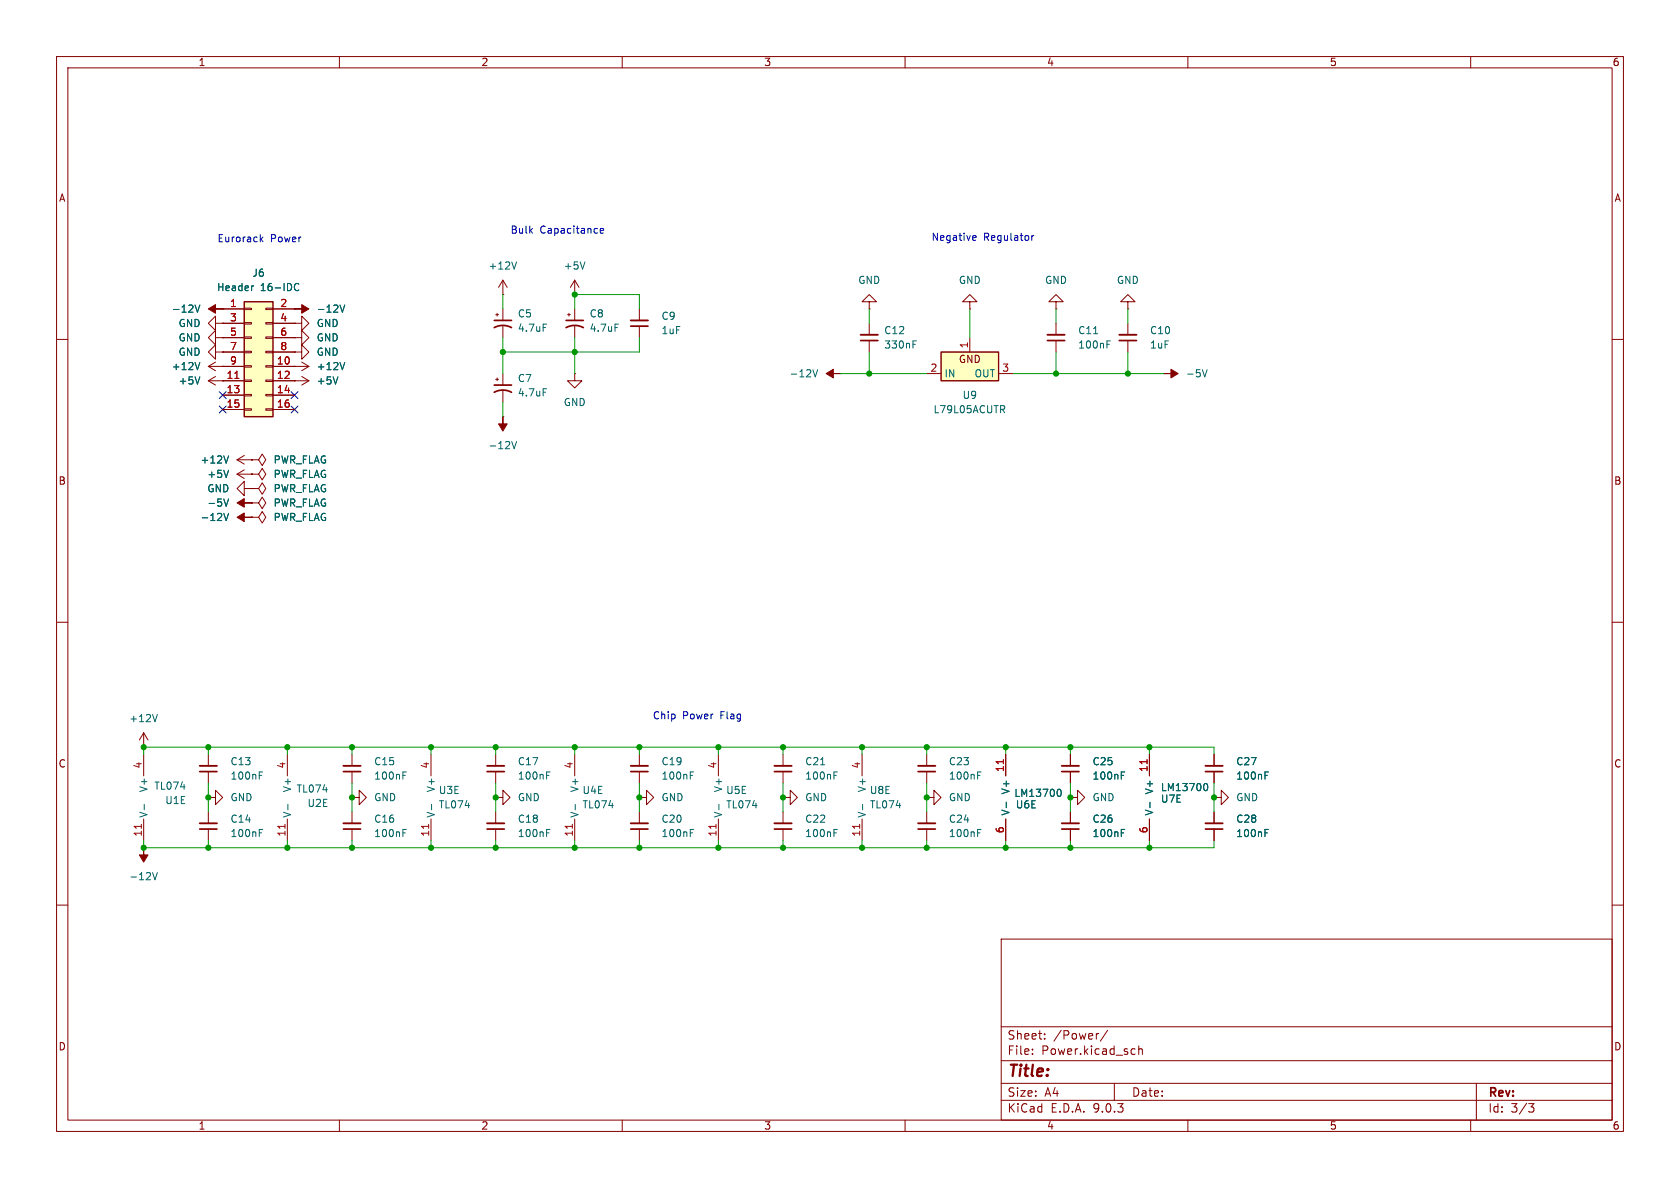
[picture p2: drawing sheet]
<svg xmlns="http://www.w3.org/2000/svg" width="297mm" height="210mm" viewBox="0 0 297 210" stroke-linecap="round" stroke-linejoin="round" font-family="sans-serif">
<g fill="none" stroke="#840000" stroke-width=".18">
<path d="M10 10h277v190h-277zM12 12h273v186h-273zM60 10v2M110 10v2M160 10v2M210 10v2M260 10v2M38.1 57.2v-1.3l-1.3 1.3 1.3 1.2v-1.2h1.3M38.1 59.7v-1.3l-1.3 1.3 1.3 1.3v-1.3h1.3M39.4 54.6h.1M39.4 57.2h.1M39.4 59.7h.1"/>
<path d="M52.1 57.2h1.2v-1.3l1.3 1.3-1.3 1.2v-1.2M52.1 57.2h.1M52.1 59.7h1.2v-1.3l1.3 1.3-1.3 1.3v-1.3M52.1 59.7h.1M52.1 54.6h.1M87.6 55.6h.5M87.9 55.4v.5M88.9 52.1h.1M88.9 49.5l-.8 1.3M88.9 49.5l.8 1.3M88.9 49.5v2.6M88.9 54.6v2"/>
<path d="M88.9 57.7v2M100.3 55.6h.5M100.6 55.4v.5M101.6 52.1h.1M101.6 49.5v2.6M101.6 54.6v2M101.6 57.7v2M101.6 49.5l-.8 1.3M101.6 49.5l.8 1.3M10 60h2M36.8 64.8l1.3 .7M36.8 64.8h2.6"/>
<path d="M36.8 67.3h2.6M36.8 67.3l1.3 .8M38.1 64l-1.3 .8M38.1 66.5l-1.3 .8M39.4 64.8h.1M39.4 67.3h.1M52.1 67.3h.1M52.1 64.8h.1M52.1 62.2h1.2v-1.2l1.3 1.2-1.3 1.3v-1.3M52.1 62.2h.1M52.1 64.8h2.5M52.1 67.3h2.5"/>
<path d="M53.3 66.5l1.3 .8M53.3 64l1.3 .8M54.6 67.3l-1.3 .8M54.6 64.8l-1.3 .7M87.6 67.1h.5M87.9 66.8v.5M88.9 73.7h.1M88.9 66v2.1M88.9 69.1v2M101.6 66v1.3h1.3l-1.3 1.3-1.3-1.3h1.3M101.6 66h.1M285 60h2"/>
<path d="M41.9 83.8l1.3 .8M41.9 83.8h2.5M41.9 81.3l1.3 .7M41.9 81.3h2.5M43.2 86.4v-1.3l-1.3 1.3 1.3 1.2v-1.2h1.2M43.2 83.1l-1.3 .7M43.2 80.5l-1.3 .8M44.4 83.8h.1M44.4 86.4h.1M44.4 88.9h1.3l.7-1 .6 1-.6 1-.7-1M44.4 88.9h.1M44.4 86.4h1.3l.7-1.1 .6 1.1-.6 1-.7-1"/>
<path d="M44.4 83.8h1.3l.7-1 .6 1-.6 1-.7-1M44.4 81.3h1.3l.7-1 .6 1-.6 1-.7-1M44.4 81.3h.1M44.4 91.4h1.3l.7-1 .6 1-.6 1.1-.7-1.1M44.4 91.4h.1M10 110h2M285 110h2M62.2 133.4v2M62.2 136.4v2M76.2 133.4v3.8M87.6 133.4v2M87.6 136.4v2"/>
<path d="M101.6 133.4v3.8M113 133.4v2M113 136.4v2M127 133.4v3.8M138.4 133.4v2M138.4 136.4v2M152.4 133.4v3.8M163.8 133.4v2M163.8 136.4v2M177.8 133.4v3.8M62.2 141h1.3v-1.3l1.3 1.3-1.3 1.2v-1.2M62.2 141h.1"/>
<path d="M62.2 143.5v2M62.2 146.6v2M76.2 144.8v3.8M87.6 141h1.3v-1.3l1.3 1.3-1.3 1.2v-1.2M87.6 141h.1M87.6 143.5v2M87.6 146.6v2M101.6 144.8v3.8M113 141h1.3v-1.3l1.3 1.3-1.3 1.2v-1.2M113 141h.1M113 143.5v2M113 146.6v2"/>
<path d="M127 144.8v3.8M138.4 141h1.3v-1.3l1.3 1.3-1.3 1.2v-1.2M138.4 141h.1M138.4 143.5v2M138.4 146.6v2M152.4 144.8v3.8M163.8 141h1.3v-1.3l1.3 1.3-1.3 1.2v-1.2M163.8 141h.1M163.8 143.5v2M163.8 146.6v2M177.8 144.8v3.8M10 160h2"/>
<path d="M177 166h108v32h-108zM285 160h2M60 198v2M110 198v2M160 198v2M177 194.5h108M177 191.5h108M177 187.5h108M177 181.5h108M182.5 186.3v.1M182.5 185.5v.1M184.7 183.6v.1"/>
<path d="M184.7 182.8v.1M194.2 182.7l-.2 .1M195.8 182.1l-1.3 2M197 191.5v3M200.2 185.4l.5 .1M200.7 186.3l-.5 .1M201.3 185.5l.2-.1 .4 .1 .1 .9M201.3 184.9v1.5M210 198v2M260 198v2M261 191.5v6.5M270.2 195.1h1l-.5 .6 .4 .1 .1 .5-.3 .3h-.4"/>
</g>
<g fill="#840000" stroke="#840000" stroke-width=".18">
<path d="M36.8 54.6l1.3-.8v.8h1.3h-1.3v.8z"/>
<path d="M52.1 54.6h1.2v-.8l1.3 .8-1.3 .8v-.8z"/>
<path d="M41.9 88.9l1.3-.8v.8h1.2h-1.2v.8z"/>
<path d="M41.9 91.4l1.3-.7v.7h1.2h-1.2v.8z"/>
<path d="M88.9 73.7v1.2h.8l-.8 1.3-.8-1.3h.8z"/>
</g>
<g fill="none" stroke="#006464" stroke-width=".18">
<path d="M34.5 53.9l.4 1.3 .4-1.3M60.1 53.9l.4 1.3 .5-1.3M91.3 46.3l-.4 1.3M96 57.3h.6M103.4 46.3l-.4 1.3M108.7 57.3h.6M35.3 64.1l-.4 1.2M35.3 66.6l-.4 1.3M59.7 66.6l-.4 1.3M61 64.1l-.5 1.2M90.5 78l.4 1.3 .4-1.3M96 68.7h.6"/>
<path d="M39.6 88.2l.4 1.3 .4-1.3M39.6 90.7l.4 1.3 .4-1.3M40.4 83.1l-.4 1.3M40.4 80.6l-.4 1.3M71.2 137.1h.5M71.2 136.5h.6M96.6 137.1h.5M96.6 136.5h.6M122 137.1h.5M122 136.5h.6M145.1 135.2h.7M147.4 137.1h.5"/>
<path d="M147.4 136.5h.6M172.8 137.1h.5M172.8 136.5h.6M187.1 139.6l.1-.1a.68 .68 0 0 1 .4 .7 .68 .68 0 0 1-.4 .6l-.1-.1M71.2 147.2h.5M71.2 146.6h.6M76.3 142.2v1M96.6 147.2h.5M96.6 146.6h.6M101.7 142.2v1M122 147.2h.5M122 146.6h.6"/>
<path d="M127.1 142.2v1M147.4 147.2h.5M147.4 146.6h.6M152.5 142.2v1M172.8 147.2h.5M172.8 146.6h.6M177.9 141.8v1"/>
</g>
<path d="M177.4 134.3v.7M75.8 145.7v.7M101.2 145.7v.7M126.6 145.7v.7M152 145.7v.7" fill="none" stroke="#a90000" stroke-width=".18"/>
<g fill="none" stroke="#840000" stroke-width=".3">
<path d="M87.4 57.9a3.2 3.2 0 0 1 3 0M87.4 56.6h3M100.1 57.9a3.2 3.2 0 0 1 3 0M100.1 56.6h3M87.4 69.3a3.2 3.2 0 0 1 3 0M87.4 68.1h3M60.7 136.4h3.1M86.1 136.4h3.1M111.5 136.4h3.1M136.9 136.4h3.1M162.3 136.4h3.1M60.7 146.6h3.1"/>
<path d="M86.1 146.6h3.1M111.5 146.6h3.1M136.9 146.6h3.1M162.3 146.6h3.1"/>
</g>
<path d="M60.7 135.4h3.1M86.1 135.4h3.1M111.5 135.4h3.1M136.9 135.4h3.1M162.3 135.4h3.1M60.7 145.5h3.1M86.1 145.5h3.1M111.5 145.5h3.1M136.9 145.5h3.1M162.3 145.5h3.1" fill="none" stroke="#840000" stroke-width=".33"/>
<path d="M43.2 53.3h5.1v20.4h-5.1z" fill="#ffffc2"/>
<path d="M43.2 53.3h5.1v20.4h-5.1z" fill="none" stroke="#840000" stroke-width=".25"/>
<g fill="none" stroke="#840000" stroke-width=".18">
<path d="M39.4 54.6h3.8M39.4 57.2h3.8M39.4 59.7h3.8M43.2 54.5h1.2v.2h-1.2zM43.2 57h1.2v.3h-1.2zM43.2 59.6h1.2v.2h-1.2zM47 54.5h1.3v.2h-1.3zM47 57h1.3v.3h-1.3zM47 59.6h1.3v.2h-1.3zM48.3 54.6h3.8M48.3 57.2h3.8M48.3 59.7h3.8"/>
<path d="M153.7 53.3h1.2l-1.2-1.2-1.3 1.2h1.3v1.3M153.7 54.6h.1M186.7 53.3h1.3l-1.3-1.2-1.3 1.2h1.3v1.3M186.7 54.6h.1M186.7 57.2v2M199.4 53.3h1.3l-1.3-1.2-1.3 1.2h1.3v1.3M199.4 54.6h.1M38.1 62.2v-1.2l-1.3 1.2 1.3 1.3v-1.3h1.3M39.4 62.2h.1M39.4 62.2h3.8M39.4 64.8h3.8M39.4 67.3h3.8"/>
<path d="M39.4 69.9h3.8M39.4 72.4h3.8M43.2 62.1h1.2v.3h-1.2zM43.2 64.6h1.2v.3h-1.2zM43.2 67.2h1.2v.2h-1.2zM43.2 69.7h1.2v.3h-1.2zM43.2 72.3h1.2v.2h-1.2zM47 62.1h1.3v.3h-1.3zM47 64.6h1.3v.3h-1.3zM47 67.2h1.3v.2h-1.3zM47 69.7h1.3v.3h-1.3zM47 72.3h1.3v.2h-1.3z"/>
<path d="M48.3 62.2h3.8M48.3 64.8h3.8M48.3 67.3h3.8M48.3 69.9h3.8M48.3 72.4h3.8M186.7 60.2v2M25.4 132.1h.1M25.4 129.5v2.6M25.4 133.4v3.8M25.4 129.5l-.8 1.3M25.4 129.5l.8 1.3M36.8 133.4v2"/>
<path d="M36.8 136.4v2M50.8 133.4v3.8M189.2 133.4v2M189.2 136.4v2M203.2 133.4v3.8M214.6 133.4v2M214.6 136.4v2M25.4 149.9h.1M25.4 144.8v3.8M36.8 141h1.3v-1.3l1.3 1.3-1.3 1.2v-1.2M36.8 141h.1M36.8 143.5v2"/>
<path d="M36.8 146.6v2M50.8 144.8v3.8M189.2 141h1.3v-1.3l1.3 1.3-1.3 1.2v-1.2M189.2 141h.1M189.2 143.5v2M189.2 146.6v2M203.2 144.8v3.8M214.6 141h1.3v-1.3l1.3 1.3-1.3 1.2v-1.2M214.6 141h.1M214.6 143.5v2M214.6 146.6v2"/>
</g>
<path d="M41.5 66.9h.7M202.8 134.3v.7M25 145.7v.7M50.4 145.7v.7" fill="none" stroke="#a90000" stroke-width=".18"/>
<g fill="none" stroke="#006464" stroke-width=".18">
<path d="M44.8 50.5l-.2 .1M52.2 51.2l.3 .2 .3-.1M52.8 50.2l-.3-.1-.3 .2M193.3 59h.8M195.7 60.9h.4M195.7 60.3h.6M27.8 126.3l-.4 1.3M45.8 137.1h.5M45.8 136.5h.6M198.2 137.1h.5M198.2 136.5h.6M213 138.6l.1-.1a.68 .68 0 0 1 .4 .6 .68 .68 0 0 1-.4 .7l-.1-.1"/>
<path d="M223.6 137.1h.5M223.6 136.5h.6M25.5 142.2v1M27 154.2l.4 1.3 .4-1.3M45.8 147.2h.5M45.8 146.6h.6M50.9 142.2v1M198.2 147.2h.5M198.2 146.6h.6M203.3 141.8v1M223.6 147.2h.5M223.6 146.6h.6"/>
</g>
<path d="M185.2 60.2h3M35.3 136.4h3.1M187.7 136.4h3.1M213.1 136.4h3.1M35.3 146.6h3.1M187.7 146.6h3.1M213.1 146.6h3.1" fill="none" stroke="#840000" stroke-width=".3"/>
<path d="M185.2 59.2h3M35.3 135.4h3.1M187.7 135.4h3.1M213.1 135.4h3.1M35.3 145.5h3.1M187.7 145.5h3.1M213.1 145.5h3.1" fill="none" stroke="#840000" stroke-width=".33"/>
<path d="M25.4 149.9v1.2h.8l-.8 1.3-.8-1.3h.8z" fill="#840000" stroke="#840000" stroke-width=".18"/>
<path d="M166.4 62.2h10.1v5.1h-10.1z" fill="#ffffc2"/>
<path d="M166.4 62.2h10.1v5.1h-10.1z" fill="none" stroke="#840000" stroke-width=".25"/>
<g fill="none" stroke="#840000" stroke-width=".18">
<path d="M39.4 59.7h.1M39.4 54.6h.1M39.4 57.2h.1M39.4 54.6h3.8M39.4 57.2h3.8M39.4 59.7h3.8M48.3 54.6h3.8M48.3 57.2h3.8M48.3 59.7h3.8M52.1 57.2h.1M52.1 59.7h.1M52.1 54.6h.1"/>
<path d="M113 54.6v2M113 57.7v2M153.7 57.2v2M171.4 53.3h1.3l-1.3-1.2-1.2 1.2h1.2v1.3M171.4 54.6h.1M171.4 59.7v2.5M199.4 57.2v2M39.4 67.3h.1M39.4 62.2h.1M39.4 64.8h.1M39.4 62.2h3.8M39.4 64.8h3.8"/>
<path d="M39.4 67.3h3.8M39.4 69.9h3.8M39.4 72.4h3.8M48.3 62.2h3.8M48.3 64.8h3.8M48.3 67.3h3.8M48.3 69.9h3.8M48.3 72.4h3.8M52.1 67.3h.1M52.1 64.8h.1M52.1 62.2h.1M148.6 66h.1"/>
<path d="M153.7 60.2v2M163.8 66h2.6M176.5 66h2.6M199.4 60.2v2M205.7 66h.1M44.4 88.9h.1M44.4 86.4h.1M44.4 83.8h.1M44.4 81.3h.1M44.4 91.4h.1M177.8 133.4v3.8M189.2 133.4v2"/>
<path d="M189.2 136.4v2M203.2 133.4v3.8M214.6 133.4v2M214.6 136.4v2M177.8 144.8v3.8M189.2 143.5v2M189.2 146.6v2M203.2 144.8v3.8M214.6 143.5v2M214.6 146.6v2"/>
</g>
<g fill="none" stroke="#006464" stroke-width=".18">
<path d="M34.5 53.9l.4 1.3 .4-1.3M44.8 50.5l-.2 .1M52.2 51.2l.3 .2 .3-.1M52.8 50.2l-.3-.1-.3 .2M60.1 53.9l.4 1.3 .5-1.3M35.3 66.6l-.4 1.3M35.3 64.1l-.4 1.2M59.7 66.6l-.4 1.3M61 64.1l-.5 1.2M143.7 65.3l.4 1.3 .4-1.3M161.4 60.9h.4M161.4 60.3h.6"/>
<path d="M177.2 72.4l.4 .6M177.4 71.7l.2 .2v.3l-.2 .2M212.6 65.3l.4 1.3 .4-1.3M39.6 88.2l.4 1.3 .4-1.3M39.6 90.7l.4 1.3 .4-1.3M40.4 83.1l-.4 1.3M40.4 80.6l-.4 1.3M187.1 139.6l.1-.1a.68 .68 0 0 1 .4 .7 .68 .68 0 0 1-.4 .6l-.1-.1M198.2 137.1h.5M198.2 136.5h.6M213 138.6l.1-.1a.68 .68 0 0 1 .4 .6 .68 .68 0 0 1-.4 .7l-.1-.1M223.6 137.1h.5"/>
<path d="M223.6 136.5h.6M177.9 141.8v1M198.2 147.2h.5M198.2 146.6h.6M203.3 141.8v1M223.6 147.2h.5M223.6 146.6h.6"/>
</g>
<path d="M111.5 57.7h3.1M152.1 60.2h3.1M197.9 60.2h3" fill="none" stroke="#840000" stroke-width=".3"/>
<path d="M111.5 56.6h3.1M152.1 59.2h3.1M197.9 59.2h3" fill="none" stroke="#840000" stroke-width=".33"/>
<g fill="#840000" stroke="#840000" stroke-width=".18">
<path d="M205.7 66h1.3v-.7l1.3 .7-1.3 .8v-.8z"/>
<path d="M146 66l1.3-.7v.7h1.3h-1.3v.8z"/>
</g>
<g fill="none" stroke="#009600" stroke-width=".18">
<path d="M88.9 52.1v2.5M88.9 59.7v6.3M101.6 54.6v-2.5h11.4v2.5M101.6 59.7v6.3M113 59.7v2.5h-24.1M153.7 54.6v2.6M171.4 54.6v5.1M186.7 54.6v2.6M199.4 54.6v2.6M88.9 71.1v2.6M148.6 66h15.2M153.7 62.2v3.8"/>
<path d="M179.1 66h26.6M186.7 62.2v3.8M199.4 62.2v3.8M25.4 133.4v-1.3h189.2v1.3M36.8 132.1v1.3M36.8 138.4v5.1M50.8 132.1v1.3M62.2 132.1v1.3M62.2 138.4v5.1M76.2 132.1v1.3M87.6 132.1v1.3M87.6 138.4v5.1"/>
<path d="M101.6 132.1v1.3M113 132.1v1.3M113 138.4v5.1M127 132.1v1.3M138.4 132.1v1.3M138.4 138.4v5.1M152.4 132.1v1.3M163.8 132.1v1.3M163.8 138.4v5.1M177.8 132.1v1.3M189.2 132.1v1.3M189.2 138.4v5.1"/>
<path d="M203.2 132.1v1.3M214.6 138.4v5.1M25.4 148.6v1.3h189.2v-1.3M36.8 148.6v1.3M50.8 148.6v1.3M62.2 148.6v1.3M76.2 148.6v1.3M87.6 148.6v1.3M101.6 148.6v1.3M113 148.6v1.3M127 148.6v1.3M138.4 148.6v1.3"/>
<path d="M152.4 148.6v1.3M163.8 148.6v1.3M177.8 148.6v1.3M189.2 148.6v1.3M203.2 148.6v1.3"/>
</g>
<path d="M38.8 71.8l1.2 1.2M38.8 69.2l1.2 1.3M40 71.8l-1.2 1.2M40 69.2l-1.2 1.3M51.5 69.2l1.2 1.3M51.5 71.8l1.2 1.2M52.7 69.2l-1.2 1.3M52.7 71.8l-1.2 1.2" fill="none" stroke="#000084" stroke-width=".18"/>
<path d="M46.1 42.3l.4 .4M46.5 41.9l-.5 .5M106.1 40.8l.6-.1v-.3h-.4l-.2 .2 .1 .6h.5M172 42.4h.5M172 41.7l.4-.1 .2 .3-.7 .2M182.4 41.6v.9M182.8 41.6l-.4 .3" fill="none" stroke="#0000c2" stroke-width=".18"/>
<path d="M41.5 66.9h.7M177.4 134.3v.7M202.8 134.3v.7" fill="none" stroke="#a90000" stroke-width=".18"/>
<g fill="#009600" stroke="#009600" stroke-width=".18">
<circle cx="87.6" cy="141" r=".46"/>
<circle cx="87.6" cy="149.9" r=".46"/>
<circle cx="113" cy="149.9" r=".46"/>
<circle cx="101.6" cy="149.9" r=".46"/>
<circle cx="76.2" cy="132.1" r=".46"/>
<circle cx="87.6" cy="132.1" r=".46"/>
<circle cx="76.2" cy="149.9" r=".46"/>
<circle cx="152.4" cy="149.9" r=".46"/>
<circle cx="163.8" cy="149.9" r=".46"/>
<circle cx="177.8" cy="149.9" r=".46"/>
<circle cx="189.2" cy="149.9" r=".46"/>
<circle cx="189.2" cy="141" r=".46"/>
<circle cx="88.9" cy="62.2" r=".46"/>
<circle cx="127" cy="132.1" r=".46"/>
<circle cx="138.4" cy="132.1" r=".46"/>
<circle cx="138.4" cy="141" r=".46"/>
<circle cx="138.4" cy="149.9" r=".46"/>
<circle cx="127" cy="149.9" r=".46"/>
<circle cx="36.8" cy="141" r=".46"/>
<circle cx="62.2" cy="141" r=".46"/>
<circle cx="62.2" cy="149.9" r=".46"/>
<circle cx="50.8" cy="149.9" r=".46"/>
<circle cx="50.8" cy="132.1" r=".46"/>
<circle cx="62.2" cy="132.1" r=".46"/>
<circle cx="25.4" cy="132.1" r=".46"/>
<circle cx="36.8" cy="132.1" r=".46"/>
<circle cx="36.8" cy="149.9" r=".46"/>
<circle cx="25.4" cy="149.9" r=".46"/>
<circle cx="177.8" cy="132.1" r=".46"/>
<circle cx="189.2" cy="132.1" r=".46"/>
<circle cx="203.2" cy="132.1" r=".46"/>
<circle cx="203.2" cy="149.9" r=".46"/>
<circle cx="163.8" cy="132.1" r=".46"/>
<circle cx="163.8" cy="141" r=".46"/>
<circle cx="152.4" cy="132.1" r=".46"/>
<circle cx="214.6" cy="141" r=".46"/>
<circle cx="186.7" cy="66" r=".46"/>
<circle cx="199.4" cy="66" r=".46"/>
<circle cx="101.6" cy="132.1" r=".46"/>
<circle cx="113" cy="132.1" r=".46"/>
<circle cx="153.7" cy="66" r=".46"/>
<circle cx="113" cy="141" r=".46"/>
<circle cx="101.6" cy="62.2" r=".46"/>
<circle cx="101.6" cy="52.1" r=".46"/>
</g>
<text font-size="2.8" fill="#840000" x="178" y="190.9">Title:</text>
<g font-size="2.1" fill="#840000">
<text x="178" y="184">Sheet:</text>
<text x="186.2" y="184">/Power/</text>
<text x="178" y="186.7">File:</text>
<text x="184.1" y="186.7">Power.kicad_sch</text>
<text x="178" y="196.9">KiCad</text>
<text x="178" y="194.1">Size:</text>
<text x="184.7" y="194.1">A4</text>
<text x="185.7" y="196.9">E.D.A.</text>
<text x="193.3" y="196.9">9.0.3</text>
<text x="200" y="194.1">Date:</text>
<text x="263" y="194.3">Rev:</text>
<text x="263" y="196.9">Id:</text>
<text x="267.1" y="196.9">3/3</text>
</g>
<g font-size="1.8" fill="#840000">
<text x="35" y="11.9">1</text>
<text x="85" y="11.9">2</text>
<text x="135" y="11.9">3</text>
<text x="185" y="11.9">4</text>
<text x="235" y="11.9">5</text>
<text x="285" y="11.9">6</text>
<text x="10.3" y="35.9">A</text>
<text x="285.3" y="35.9">A</text>
<text x="169.4" y="64.4">GND</text>
<text x="10.3" y="85.9">B</text>
<text x="285.3" y="85.9">B</text>
<text x="10.3" y="135.9">C</text>
<text x="285.3" y="135.9">C</text>
<text x="10.3" y="185.9">D</text>
<text x="285.3" y="185.9">D</text>
<text x="35" y="199.9">1</text>
<text x="85" y="199.9">2</text>
<text x="135" y="199.9">3</text>
<text x="185" y="199.9">4</text>
<text x="235" y="199.9">5</text>
<text x="285" y="199.9">6</text>
</g>
<g font-size="1.8" fill="#0000c2">
<text x="90.2" y="41.5">Bulk</text>
<text x="95.5" y="41.5">Capacitance</text>
<text x="38.4" y="43">Eurorack</text>
<text x="47.8" y="43">Power</text>
<text x="164.6" y="42.8">Negative</text>
<text x="173.9" y="42.8">Regulator</text>
<text x="115.3" y="127.4">Chip</text>
<text x="120.7" y="127.4">Power</text>
<text x="127.5" y="127.4">Flag</text>
</g>
<g font-size="1.8" fill="#006464">
<text x="86.3" y="47.9">+12V</text>
<text x="99.6" y="47.9">+5V</text>
<text x="38.3" y="51.7">Header</text>
<text x="44.5" y="49.1">J6</text>
<text x="46" y="51.7">16-IDC</text>
<text x="151.6" y="50.4">GND</text>
<text x="169.4" y="50.4">GND</text>
<text x="184.7" y="50.4">GND</text>
<text x="197.4" y="50.4">GND</text>
<text x="30.3" y="55.5">-12V</text>
<text x="31.5" y="58">GND</text>
<text x="55.9" y="58">GND</text>
<text x="55.9" y="55.5">-12V</text>
<text x="91.4" y="56.3">C5</text>
<text x="91.4" y="58.9">4.7uF</text>
<text x="104.1" y="56.3">C8</text>
<text x="104.1" y="58.9">4.7uF</text>
<text x="116.8" y="56.7">C9</text>
<text x="116.8" y="59.3">1uF</text>
<text x="156.2" y="59.3">C12</text>
<text x="190.5" y="59.3">C11</text>
<text x="203.2" y="59.3">C10</text>
<text x="30.3" y="65.6">+12V</text>
<text x="31.5" y="60.6">GND</text>
<text x="31.5" y="63.1">GND</text>
<text x="55.9" y="60.6">GND</text>
<text x="55.9" y="63.1">GND</text>
<text x="55.9" y="65.6">+12V</text>
<text x="156.2" y="61.8">330nF</text>
<text x="190.5" y="61.8">100nF</text>
<text x="203.2" y="61.8">1uF</text>
<text x="31.5" y="68.2">+5V</text>
<text x="55.9" y="68.2">+5V</text>
<text x="91.4" y="67.7">C7</text>
<text x="91.4" y="70.3">4.7uF</text>
<text x="99.6" y="72">GND</text>
<text x="139.5" y="66.9">-12V</text>
<text x="166.9" y="66.9">IN</text>
<text x="170.1" y="70.7">U9</text>
<text x="172.2" y="66.9">OUT</text>
<text x="209.6" y="66.9">-5V</text>
<text x="164.9" y="73.3">L79L05ACUTR</text>
<text x="35.3" y="82.1">+12V</text>
<text x="48.3" y="82.1">PWR_FLAG</text>
<text x="86.3" y="79.6">-12V</text>
<text x="36.6" y="84.7">+5V</text>
<text x="36.6" y="87.2">GND</text>
<text x="36.6" y="89.8">-5V</text>
<text x="48.3" y="89.8">PWR_FLAG</text>
<text x="48.3" y="87.2">PWR_FLAG</text>
<text x="48.3" y="84.7">PWR_FLAG</text>
<text x="35.3" y="92.3">-12V</text>
<text x="48.3" y="92.3">PWR_FLAG</text>
<text x="22.8" y="127.9">+12V</text>
<text x="40.6" y="135.5">C13</text>
<text x="66" y="135.5">C15</text>
<text x="91.4" y="135.5">C17</text>
<text x="116.8" y="135.5">C19</text>
<text x="142.2" y="135.5">C21</text>
<text x="167.6" y="135.5">C23</text>
<text x="193" y="135.5">C25</text>
<text x="218.4" y="135.5">C27</text>
<text x="26.3" y="140.2" transform="rotate(-90 26.3 140.2)">V+</text>
<text x="27.2" y="139.8">TL074</text>
<text x="29.1" y="142.3">U1E</text>
<text x="40.6" y="141.8">GND</text>
<text x="40.6" y="138">100nF</text>
<text x="51.7" y="140.2" transform="rotate(-90 51.7 140.2)">V+</text>
<text x="52.3" y="140.3">TL074</text>
<text x="54.3" y="142.8">U2E</text>
<text x="66" y="141.8">GND</text>
<text x="66" y="138">100nF</text>
<text x="77.1" y="140.2" transform="rotate(-90 77.1 140.2)">V+</text>
<text x="77.5" y="140.6">U3E</text>
<text x="77.5" y="143.1">TL074</text>
<text x="91.4" y="141.8">GND</text>
<text x="91.4" y="138">100nF</text>
<text x="102.5" y="140.2" transform="rotate(-90 102.5 140.2)">V+</text>
<text x="102.9" y="140.6">U4E</text>
<text x="102.9" y="143.1">TL074</text>
<text x="116.8" y="138">100nF</text>
<text x="116.8" y="141.8">GND</text>
<text x="127.9" y="140.2" transform="rotate(-90 127.9 140.2)">V+</text>
<text x="128.3" y="140.6">U5E</text>
<text x="128.3" y="143.1">TL074</text>
<text x="142.2" y="141.8">GND</text>
<text x="142.2" y="138">100nF</text>
<text x="153.3" y="140.2" transform="rotate(-90 153.3 140.2)">V+</text>
<text x="153.7" y="140.6">U8E</text>
<text x="153.7" y="143.1">TL074</text>
<text x="167.6" y="141.8">GND</text>
<text x="167.6" y="138">100nF</text>
<text x="178.7" y="140.5" transform="rotate(-90 178.7 140.5)">V+</text>
<text x="179.2" y="141.1">LM13700</text>
<text x="179.5" y="143.1">U6E</text>
<text x="193" y="138">100nF</text>
<text x="193" y="141.8">GND</text>
<text x="204.1" y="140.5" transform="rotate(-90 204.1 140.5)">V+</text>
<text x="205.1" y="140.1">LM13700</text>
<text x="205.1" y="142.1">U7E</text>
<text x="218.4" y="141.8">GND</text>
<text x="218.4" y="138">100nF</text>
<text x="26.3" y="144.7" transform="rotate(-90 26.3 144.7)">V-</text>
<text x="40.6" y="148.2">100nF</text>
<text x="40.6" y="145.6">C14</text>
<text x="51.7" y="144.7" transform="rotate(-90 51.7 144.7)">V-</text>
<text x="66" y="148.2">100nF</text>
<text x="66" y="145.6">C16</text>
<text x="77.1" y="144.7" transform="rotate(-90 77.1 144.7)">V-</text>
<text x="91.4" y="148.2">100nF</text>
<text x="91.4" y="145.6">C18</text>
<text x="102.5" y="144.7" transform="rotate(-90 102.5 144.7)">V-</text>
<text x="116.8" y="148.2">100nF</text>
<text x="116.8" y="145.6">C20</text>
<text x="127.9" y="144.7" transform="rotate(-90 127.9 144.7)">V-</text>
<text x="142.2" y="148.2">100nF</text>
<text x="142.2" y="145.6">C22</text>
<text x="153.3" y="144.7" transform="rotate(-90 153.3 144.7)">V-</text>
<text x="167.6" y="148.2">100nF</text>
<text x="167.6" y="145.6">C24</text>
<text x="178.7" y="144.3" transform="rotate(-90 178.7 144.3)">V-</text>
<text x="193" y="148.2">100nF</text>
<text x="193" y="145.6">C26</text>
<text x="204.1" y="144.3" transform="rotate(-90 204.1 144.3)">V-</text>
<text x="218.4" y="148.2">100nF</text>
<text x="218.4" y="145.6">C28</text>
<text x="22.8" y="155.8">-12V</text>
</g>
<g font-size="1.8" fill="#a90000">
<text x="40.6" y="54.4">1</text>
<text x="40.6" y="56.9">3</text>
<text x="40.6" y="59.4">5</text>
<text x="49.5" y="54.4">2</text>
<text x="49.5" y="56.9">4</text>
<text x="49.5" y="59.4">6</text>
<text x="40.6" y="62">7</text>
<text x="40.6" y="64.5">9</text>
<text x="48.9" y="64.5">10</text>
<text x="49.5" y="62">8</text>
<text x="164.4" y="65.8">2</text>
<text x="171.2" y="61.7" transform="rotate(-90 171.2 61.7)">1</text>
<text x="177.1" y="65.8">3</text>
<text x="40" y="67.1">11</text>
<text x="40" y="69.6">13</text>
<text x="48.9" y="67.1">12</text>
<text x="48.9" y="69.6">14</text>
<text x="40" y="72.1">15</text>
<text x="48.9" y="72.1">16</text>
<text x="25.1" y="136" transform="rotate(-90 25.1 136)">4</text>
<text x="50.5" y="136" transform="rotate(-90 50.5 136)">4</text>
<text x="75.9" y="136" transform="rotate(-90 75.9 136)">4</text>
<text x="101.3" y="136" transform="rotate(-90 101.3 136)">4</text>
<text x="126.7" y="136" transform="rotate(-90 126.7 136)">4</text>
<text x="152.1" y="136" transform="rotate(-90 152.1 136)">4</text>
<text x="177.5" y="136.6" transform="rotate(-90 177.5 136.6)">11</text>
<text x="202.9" y="136.6" transform="rotate(-90 202.9 136.6)">11</text>
<text x="25.1" y="148" transform="rotate(-90 25.1 148)">11</text>
<text x="50.5" y="148" transform="rotate(-90 50.5 148)">11</text>
<text x="75.9" y="148" transform="rotate(-90 75.9 148)">11</text>
<text x="101.3" y="148" transform="rotate(-90 101.3 148)">11</text>
<text x="126.7" y="148" transform="rotate(-90 126.7 148)">11</text>
<text x="152.1" y="148" transform="rotate(-90 152.1 148)">11</text>
<text x="177.5" y="147.4" transform="rotate(-90 177.5 147.4)">6</text>
<text x="202.9" y="147.4" transform="rotate(-90 202.9 147.4)">6</text>
</g>
</svg>
